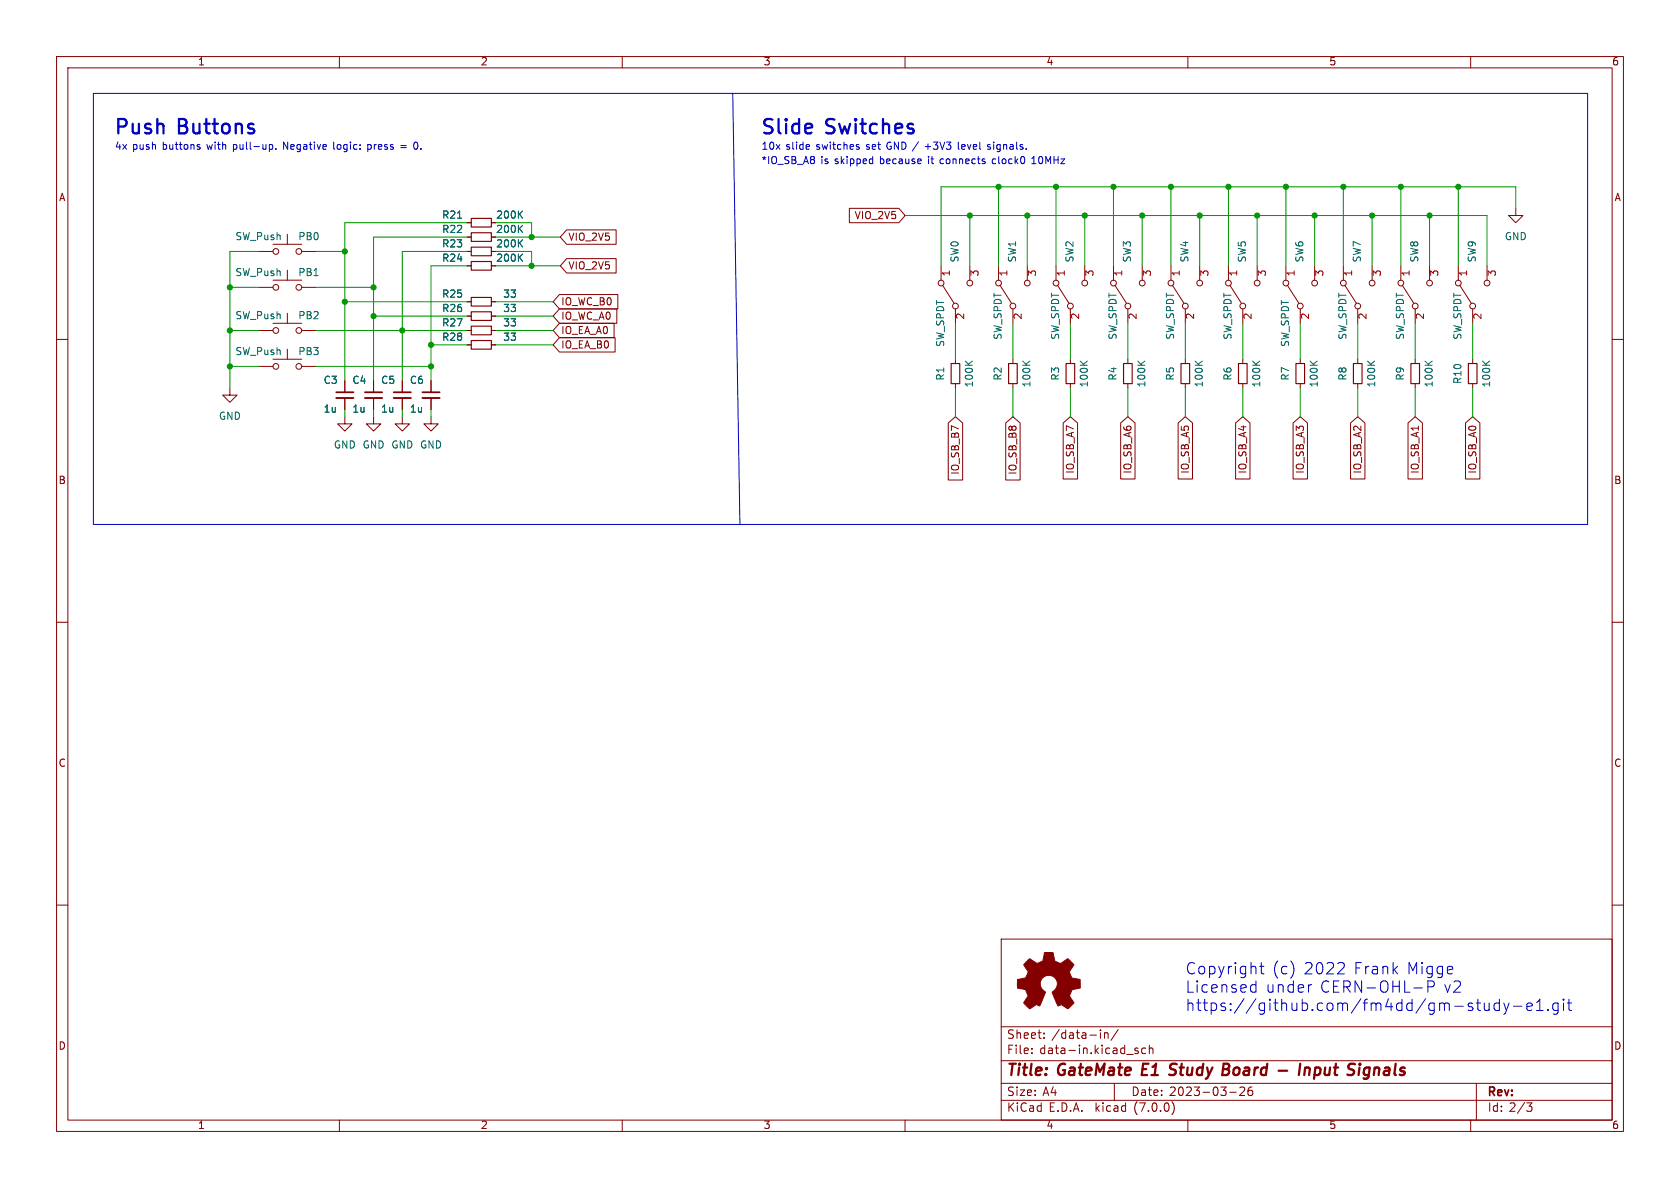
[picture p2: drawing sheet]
<svg xmlns="http://www.w3.org/2000/svg" width="297mm" height="210mm" viewBox="0 0 297 210" stroke-linecap="round" stroke-linejoin="round" font-family="sans-serif">
<g fill="none" stroke="#840000" stroke-width=".18">
<path d="M10 10h277v190h-277zM12 12h273v186h-273zM60 10v2M110 10v2M160 10v2M210 10v2M260 10v2M82.5 39.4h.8M86.9 39.4h.7M150.2 36.8h8.7l1.1 1.3-1.1 1.3h-8.7zM268 36.8v1.3h1.2l-1.2 1.3-1.3-1.3h1.3M10 60h2"/>
<path d="M45.7 44.5h2.6M45.7 58.4h2.6M45.7 50.8h2.6M48.3 43.2h5M48.3 49.5h5M48.3 57.2h5M50.8 41.4v1.8M50.8 47.8v1.7M50.8 55.4v1.8M53.3 44.5h2.6M53.3 58.4h2.6M53.3 50.8h2.6"/>
<path d="M82.5 47h.8M82.5 44.5h.8M82.5 55.9h.8M82.5 58.4h.8M82.5 53.3h.8M82.5 41.9h.8M86.9 47h.7M86.9 44.5h.7M86.9 55.9h.7M86.9 58.4h.7M86.9 53.3h.7M86.9 41.9h.7"/>
<path d="M98.9 57.1h9.7v2.6h-9.7l-1.1-1.3zM98.9 52.1h10.3v2.5h-10.3l-1.1-1.3zM98.9 59.7h9.8v2.5h-9.8l-1.1-1.2zM98.9 54.6h10.1v2.6h-10.1l-1.1-1.3zM100.2 40.6h8.7v2.6h-8.7l-1.1-1.3zM100.2 45.7h8.7v2.6h-8.7l-1.1-1.3zM166.4 47v2.5M166.6 50.4l2.1 3.2M168.9 54.6v2.6M171.4 47v2.5M176.5 47v2.5M176.8 50.4l2 3.2"/>
<path d="M179.1 54.6v2.6M181.6 47v2.5M186.7 47v2.5M186.9 50.4l2.1 3.2M189.2 54.6v2.6M191.8 47v2.5M196.8 47v2.5M197.1 50.4l2 3.2M199.4 54.6v2.6M201.9 47v2.5M207 47v2.5M207.3 50.4l2 3.2"/>
<path d="M209.5 54.6v2.6M212.1 47v2.5M217.2 47v2.5M217.4 50.4l2.1 3.2M219.7 54.6v2.6M222.2 47v2.5M227.3 47v2.5M227.6 50.4l2 3.2M229.9 54.6v2.6M232.4 47v2.5M237.5 47v2.5M237.7 50.4l2.1 3.2"/>
<path d="M240 54.6v2.6M242.6 47v2.5M247.6 47v2.5M247.9 50.4l2 3.2M250.2 54.6v2.6M252.7 47v2.5M257.8 47v2.5M258.1 50.4l2 3.2M260.3 54.6v2.6M262.9 47v2.5M285 60h2M40.6 68.6v1.3h1.3l-1.3 1.2-1.2-1.2h1.2"/>
<path d="M45.7 64.8h2.6M48.3 63.5h5M50.8 61.7v1.8M53.3 64.8h2.6M61 73.7v1.2h1.2l-1.2 1.3-1.3-1.3h1.3M61 67.3v2M61 70.4v2M66 73.7v1.2h1.3l-1.3 1.3-1.2-1.3h1.2M66 67.3v2M66 70.4v2M71.1 73.7v1.2h1.3l-1.3 1.3-1.3-1.3h1.3M71.1 67.3v2"/>
<path d="M71.1 70.4v2M76.2 73.7v1.2h1.3l-1.3 1.3-1.3-1.3h1.3M76.2 67.3v2M76.2 70.4v2M82.5 61h.8M86.9 61h.7M167.6 74.8l1.3-1.1 1.3 1.1v10.1h-2.6zM168.9 63.5v.8M168.9 67.8v.8M177.8 74.8l1.3-1.1 1.2 1.1v10.1h-2.5zM179.1 63.5v.8M179.1 67.8v.8"/>
<path d="M188 74.8l1.2-1.1 1.3 1.1v9.9h-2.5zM189.2 63.5v.8M189.2 67.8v.8M198.1 74.8l1.3-1.1 1.3 1.1v9.9h-2.6zM199.4 63.5v.8M199.4 67.8v.8M208.3 74.8l1.2-1.1 1.3 1.1v9.9h-2.5zM209.5 63.5v.8M209.5 67.8v.8M218.4 74.8l1.3-1.1 1.3 1.1v9.9h-2.6zM219.7 63.5v.8M219.7 67.8v.8"/>
<path d="M228.6 74.8l1.3-1.1 1.2 1.1v9.9h-2.5zM229.9 63.5v.8M229.9 67.8v.8M238.8 74.8l1.2-1.1 1.3 1.1v9.9h-2.5zM240 63.5v.8M240 67.8v.8M248.9 74.8l1.3-1.1 1.3 1.1v9.9h-2.6zM250.2 63.5v.8M250.2 67.8v.8M259.1 74.8l1.2-1.1 1.3 1.1v9.9h-2.5zM260.3 63.5v.8M260.3 67.8v.8"/>
<path d="M10 110h2M285 110h2M10 160h2M285 160h2M177 166h108v32h-108zM60 198v2M110 198v2M160 198v2M177 194.5h108M177 191.5h108M177 187.5h108M177 181.5h108"/>
<path d="M182.4 186.1v.2M182.4 185.3v.2M184.6 183.4v.2M184.6 182.6v.2M194.5 182.1v.1M194.5 182.6v1M195.3 182.6v1M195.3 182.7l.2-.1h.3l.1 1M197 191.5v3M197.7 182l-1.3 1.9M200.6 185.5l.7 .5-.3 .3-.4-.1M201.2 185.3h-.4l-.2 .2"/>
<path d="M202.5 185.3h-.4l-.3 .2v.5l.2 .2h.5M203.2 185.4l.2-.1h.4v1M203.2 184.8v1.5M207.2 194.8a1.74 1.74 0 0 1 0 2.2M210 198v2M217.4 193.1h1.1M220 192.3v.5l-.9 .9h.9M220.8 192.3a1.17 1.17 0 0 0 0 1.3h.5l.2-.6-.3-.3-.4 .1-.2 .2M260 198v2M261 191.5v6.5M269.9 195h.9l-.5 .5 .5 .2v.5l-.3 .3h-.4"/>
<circle cx="48.8" cy="58.4" r=".51"/>
<circle cx="48.8" cy="44.5" r=".51"/>
<circle cx="48.8" cy="50.8" r=".51"/>
<circle cx="52.8" cy="58.4" r=".51"/>
<circle cx="52.8" cy="44.5" r=".51"/>
<circle cx="52.8" cy="50.8" r=".51"/>
<circle cx="166.4" cy="50" r=".51"/>
<circle cx="168.9" cy="54.1" r=".51"/>
<circle cx="171.5" cy="50" r=".51"/>
<circle cx="176.5" cy="50" r=".51"/>
<circle cx="179.1" cy="54.1" r=".51"/>
<circle cx="181.6" cy="50" r=".51"/>
<circle cx="186.7" cy="50" r=".51"/>
<circle cx="189.2" cy="54.1" r=".51"/>
<circle cx="191.8" cy="50" r=".51"/>
<circle cx="196.9" cy="50" r=".51"/>
<circle cx="199.4" cy="54.1" r=".51"/>
<circle cx="201.9" cy="50" r=".51"/>
<circle cx="207" cy="50" r=".51"/>
<circle cx="209.6" cy="54.1" r=".51"/>
<circle cx="212.1" cy="50" r=".51"/>
<circle cx="217.2" cy="50" r=".51"/>
<circle cx="219.7" cy="54.1" r=".51"/>
<circle cx="222.3" cy="50" r=".51"/>
<circle cx="227.3" cy="50" r=".51"/>
<circle cx="229.9" cy="54.1" r=".51"/>
<circle cx="232.4" cy="50" r=".51"/>
<circle cx="237.5" cy="50" r=".51"/>
<circle cx="240" cy="54.1" r=".51"/>
<circle cx="242.6" cy="50" r=".51"/>
<circle cx="247.7" cy="50" r=".51"/>
<circle cx="250.2" cy="54.1" r=".51"/>
<circle cx="252.7" cy="50" r=".51"/>
<circle cx="257.8" cy="50" r=".51"/>
<circle cx="260.3" cy="54.1" r=".51"/>
<circle cx="262.9" cy="50" r=".51"/>
<circle cx="48.8" cy="64.8" r=".51"/>
<circle cx="52.8" cy="64.8" r=".51"/>
</g>
<path d="M206.7 189.9l.7 .1M207.8 188l-.7 .1a.46 .46 0 0 0-.3 .5 .46 .46 0 0 0 .4 .4l.3 .1M226 189.3h1.6M229.9 188l-.3 2M230.7 188.9a.49 .49 0 0 1 .9 .1l-.2 1M230.7 188.7l-.1 1.3M241.1 190.6l.1 .1M241.3 188.9l-.2 .8 .1 .2" fill="none" stroke="#840000" stroke-width=".4"/>
<g fill="none" stroke="#840000" stroke-width=".2">
<path d="M83.3 38.6h3.6v1.5h-3.6zM83.3 46.2h3.6v1.6h-3.6zM83.3 43.7h3.6v1.5h-3.6zM83.3 55.1h3.6v1.5h-3.6zM83.3 57.7h3.6v1.5h-3.6zM83.3 52.6h3.6v1.5h-3.6zM83.3 41.1h3.6v1.6h-3.6zM83.3 60.2h3.6v1.5h-3.6zM168.1 64.3h1.6v3.5h-1.6zM178.3 64.3h1.5v3.5h-1.5zM188.5 64.3h1.5v3.5h-1.5zM198.6 64.3h1.6v3.5h-1.6z"/>
<path d="M208.8 64.3h1.5v3.5h-1.5zM218.9 64.3h1.6v3.5h-1.6zM229.1 64.3h1.5v3.5h-1.5zM239.3 64.3h1.5v3.5h-1.5zM249.4 64.3h1.6v3.5h-1.6zM259.6 64.3h1.5v3.5h-1.5z"/>
</g>
<path d="M59.4 70.4h3.1M64.5 70.4h3.1M69.6 70.4h3M74.7 70.4h3" fill="none" stroke="#840000" stroke-width=".33"/>
<path d="M59.4 69.3h3.1M64.5 69.3h3.1M69.6 69.3h3M74.7 69.3h3" fill="none" stroke="#840000" stroke-width=".3"/>
<path d="M181.5 170l.6-.5 .8 .6a.62 .62 0 0 0 1 0l.2-.1a1.62 1.62 0 0 0 .5-1.4l.1-.2h1.5l.1 .8a.74 .74 0 0 0 .7 .9l.5 .2 1.3-.8 1 1-.4 .7a.75 .75 0 0 0-.1 1.2l.2 .5 1.5 .3v1.5l-1.4 .2-.1 .2a1.23 1.23 0 0 0-.3 1.2l.7 1-.1 .1-1 .9-.8-.5a.54 .54 0 0 0-.9 0l-1.1-2.3a2.33 2.33 0 0 0 .9-2 1.54 1.54 0 0 0-2.5-.7 1.54 1.54 0 0 0 .4 2.6l-1 2.4a.69 .69 0 0 0-1.1 .2l-.7 .3-1-1 .8-1.2-.3-.6a.71 .71 0 0 0-.9-.7l-.7-.2v-1.4l.4-.1a1.11 1.11 0 0 0 1.3-.7 .72 .72 0 0 0-.2-1.2l-.4-.7z" fill="#840000" stroke="#840000" stroke-width=".18"/>
<g fill="none" stroke="#0000c2" stroke-width=".18">
<path d="M16.5 16.5h264.2v76.2h-264.2zM129.5 16.5l1.3 76.2M35 26h.3l.1 .2-.2 .2h-.2M35 25.5l.3 .1M47.6 25.6l.4-.1 .2 .3-.1 .5h-.5M48.8 26.3v.1M65 25.5v1.3M65 26.3l.1 .1M65.1 25.5l-.1 .1M70.9 25.7h.9M70.9 26.1h.9M73.1 25.9l.2 .4 .3 .1"/>
<path d="M73.6 25.1l-.3 .1-.2 .4M151.6 26h.3v.2l-.2 .2h-.2M151.6 25.5l.3 .1M154.2 28.1h.1M154.3 27.7v1.2M154.3 28.9h-.1M169.4 25.1v1.1l.2 .2M174.6 26.3l.3 .1M174.9 25.5l-.3 .2v.2l.3 .1M182.4 28.9h.7M182.6 27.8l-.2 .2M222 173.4v2"/>
<path d="M222 175.3l-.5 .1M222.7 170.8h.8M223 170.2v1.7l.1 .2 .4 .1M231.7 174.1h.2M237.3 170.2a.54 .54 0 0 1 .3 .8l-1.2 1.2h1.3M249.9 174.6h1.6M252.4 173.4v2M253.6 174.1l-.4 .3h-.8M261 177.3h.7M261.3 176.6v1.7l.1 .2 .3 .1M262.4 177.3l.1 1.2a.54 .54 0 0 0 .8-.1M263.3 177.3v1.3"/>
<path d="M265.1 177.4l-.6-.1-.4 .4v.6l.2 .2 .2 .1 .6-.1M265.1 176.6v2M265.8 177.3l.5 1.3M266.3 178.6l-.2 .5-.3 .2M266.8 177.3l-.5 1.3M267.6 177.9h1.5M269.9 178l1-.2-.1-.4-.6-.1-.3 .3 .1 .9 .2 .1 .6-.1M271.6 178.6h1.2M271.6 177.2l.6-.6v2M273.6 178.4l.1 .1-.1 .1M273.6 178.4v.1v.1M273.6 178.4v.2"/>
<path d="M275.5 177.4l-.6-.1-.4 .4v.6l.2 .2 .2 .1 .6-.1M275.5 177.3v1.6a.54 .54 0 0 1-.9 .3M276.4 176.6v.2M276.4 177.3v1.3M276.4 176.6l-.1 .1 .1 .1M276.4 176.6l.1 .1-.1 .1M277.1 177.3h.7M277.4 176.6v1.7l.1 .2 .3 .1"/>
</g>
<g fill="none" stroke="#009600" stroke-width=".18">
<path d="M82.5 39.4h-21.5v27.9M87.6 39.4h6.4v2.5M160 38.1h102.9v8.9M171.4 38.1v8.9M176.5 33v14M181.6 38.1v8.9M186.7 33v14M191.8 38.1v8.9M196.8 33v14M201.9 38.1v8.9M207 33v14M212.1 38.1v8.9"/>
<path d="M217.2 33v14M222.2 38.1v8.9M227.3 33v14M232.4 38.1v8.9M237.5 33v14M242.6 38.1v8.9M247.6 33v14M252.7 38.1v8.9M257.8 33v14M268 36.8v-3.8h-101.6v14M40.6 58.4h5.1M40.6 50.8h5.1"/>
<path d="M45.7 44.5h-5.1v24.1M55.9 44.5h5.1M55.9 58.4h26.6M55.9 50.8h10.1M61 53.3h21.5M66 55.9h16.5M82.5 44.5h-11.4v22.8M82.5 47h-6.3v20.3M82.5 41.9h-16.5v25.4M87.6 44.5h6.4v2.5M87.6 47h11.5M87.6 58.4h10.2"/>
<path d="M87.6 41.9h11.5M87.6 55.9h10.2M87.6 53.3h10.2M168.9 57.2v6.3M179.1 57.2v6.3M189.2 57.2v6.3M199.4 57.2v6.3M209.5 57.2v6.3M219.7 57.2v6.3M229.9 57.2v6.3M240 57.2v6.3M250.2 57.2v6.3"/>
<path d="M260.3 57.2v6.3M40.6 64.8h5.1M55.9 64.8h20.3M61 72.4v1.3M66 72.4v1.3M71.1 72.4v1.3M76.2 72.4v1.3M76.2 61h6.3M87.6 61h10.2M168.9 68.6v5.1M179.1 68.6v5.1M189.2 68.6v5.1"/>
<path d="M199.4 68.6v5.1M209.5 68.6v5.1M219.7 68.6v5.1M229.9 68.6v5.1M240 68.6v5.1M250.2 68.6v5.1M260.3 68.6v5.1"/>
</g>
<g fill="#009600" stroke="#009600" stroke-width=".18">
<circle cx="94" cy="41.9" r=".46"/>
<circle cx="94" cy="47" r=".46"/>
<circle cx="217.2" cy="33" r=".46"/>
<circle cx="222.2" cy="38.1" r=".46"/>
<circle cx="227.3" cy="33" r=".46"/>
<circle cx="257.8" cy="33" r=".46"/>
<circle cx="237.5" cy="33" r=".46"/>
<circle cx="232.4" cy="38.1" r=".46"/>
<circle cx="242.6" cy="38.1" r=".46"/>
<circle cx="247.6" cy="33" r=".46"/>
<circle cx="252.7" cy="38.1" r=".46"/>
<circle cx="191.8" cy="38.1" r=".46"/>
<circle cx="196.8" cy="33" r=".46"/>
<circle cx="176.5" cy="33" r=".46"/>
<circle cx="171.4" cy="38.1" r=".46"/>
<circle cx="207" cy="33" r=".46"/>
<circle cx="212.1" cy="38.1" r=".46"/>
<circle cx="201.9" cy="38.1" r=".46"/>
<circle cx="186.7" cy="33" r=".46"/>
<circle cx="181.6" cy="38.1" r=".46"/>
<circle cx="66" cy="50.8" r=".46"/>
<circle cx="66" cy="55.9" r=".46"/>
<circle cx="76.2" cy="64.8" r=".46"/>
<circle cx="76.2" cy="61" r=".46"/>
<circle cx="71.1" cy="58.4" r=".46"/>
<circle cx="40.6" cy="58.4" r=".46"/>
<circle cx="61" cy="44.5" r=".46"/>
<circle cx="40.6" cy="50.8" r=".46"/>
<circle cx="40.6" cy="64.8" r=".46"/>
<circle cx="61" cy="53.3" r=".46"/>
</g>
<g font-size="3.5" fill="#0000c2">
<text x="20.3" y="24.1">Push</text>
<text x="31.5" y="24.1">Buttons</text>
<text x="134.6" y="24.1">Slide</text>
<text x="146.1" y="24.1">Switches</text>
</g>
<g font-size="2.8" fill="#0000c2">
<text x="209.5" y="172.6">Copyright</text>
<text x="224.8" y="172.6">(c)</text>
<text x="230.4" y="172.6">2022</text>
<text x="239.2" y="172.6">Frank</text>
<text x="248.6" y="172.6">Migge</text>
<text x="209.5" y="175.8">Licensed</text>
<text x="209.5" y="179.1">https://github.com/fm4dd/gm-study-e1.git</text>
<text x="223.7" y="175.8">under</text>
<text x="233.2" y="175.8">CERN-OHL-P</text>
<text x="255.1" y="175.8">v2</text>
</g>
<g font-size="2.8" fill="#840000">
<text x="178" y="190.8">Title:</text>
<text x="187.1" y="190.8">GateMate</text>
<text x="202.6" y="190.8">E1</text>
<text x="208.1" y="190.8">Study Board</text>
<text x="232.7" y="190.8">Input</text>
<text x="242" y="190.8">Signals</text>
</g>
<g font-size="2.1" fill="#840000">
<text x="178" y="183.9">Sheet:</text>
<text x="185.9" y="183.9">/data-in/</text>
<text x="178" y="186.6">File:</text>
<text x="183.8" y="186.6">data-in.kicad_sch</text>
<text x="178" y="196.8">KiCad</text>
<text x="178" y="194">Size:</text>
<text x="184.3" y="194">A4</text>
<text x="185.4" y="196.8">E.D.A.</text>
<text x="193.7" y="196.8">kicad</text>
<text x="200" y="194">Date:</text>
<text x="200.6" y="196.8">(7.0.0)</text>
<text x="206.7" y="194">2023-03-26</text>
<text x="263" y="194.2">Rev:</text>
<text x="263" y="196.8">Id: 2/3</text>
</g>
<g font-size="1.8" fill="#840000">
<text x="35" y="11.8">1</text>
<text x="85" y="11.8">2</text>
<text x="135" y="11.8">3</text>
<text x="185" y="11.8">4</text>
<text x="235" y="11.8">5</text>
<text x="285" y="11.8">6</text>
<text x="10.4" y="35.8">A</text>
<text x="285.4" y="35.8">A</text>
<text x="151" y="39">VIO_2V5</text>
<text x="100.5" y="42.8">VIO_2V5</text>
<text x="100.5" y="47.9">VIO_2V5</text>
<text x="99.2" y="59.3">IO_EA_A0</text>
<text x="99.2" y="54.3">IO_WC_B0</text>
<text x="99.2" y="56.8">IO_WC_A0</text>
<text x="99.2" y="61.9">IO_EA_B0</text>
<text x="190.1" y="83.9" transform="rotate(-90 190.1 83.9)">IO_SB_A7</text>
<text x="200.3" y="83.9" transform="rotate(-90 200.3 83.9)">IO_SB_A6</text>
<text x="210.5" y="83.9" transform="rotate(-90 210.5 83.9)">IO_SB_A5</text>
<text x="220.6" y="83.9" transform="rotate(-90 220.6 83.9)">IO_SB_A4</text>
<text x="230.8" y="83.9" transform="rotate(-90 230.8 83.9)">IO_SB_A3</text>
<text x="240.9" y="83.9" transform="rotate(-90 240.9 83.9)">IO_SB_A2</text>
<text x="251.1" y="83.9" transform="rotate(-90 251.1 83.9)">IO_SB_A1</text>
<text x="261.3" y="83.9" transform="rotate(-90 261.3 83.9)">IO_SB_A0</text>
<text x="10.3" y="85.8">B</text>
<text x="169.8" y="84" transform="rotate(-90 169.8 84)">IO_SB_B7</text>
<text x="180" y="84" transform="rotate(-90 180 84)">IO_SB_B8</text>
<text x="285.3" y="85.8">B</text>
<text x="10.3" y="135.8">C</text>
<text x="285.3" y="135.8">C</text>
<text x="10.3" y="185.8">D</text>
<text x="285.3" y="185.8">D</text>
<text x="35" y="199.8">1</text>
<text x="85" y="199.8">2</text>
<text x="135" y="199.8">3</text>
<text x="185" y="199.8">4</text>
<text x="235" y="199.8">5</text>
<text x="285" y="199.8">6</text>
</g>
<g font-size="1.8" fill="#0000c2">
<text x="20.3" y="26.7">4x</text>
<text x="23.4" y="26.7">push</text>
<text x="28.8" y="26.7">buttons</text>
<text x="36.8" y="26.7">with</text>
<text x="41.5" y="26.7">pull-up.</text>
<text x="50.5" y="26.7">Negative</text>
<text x="59.5" y="26.7">logic:</text>
<text x="65.6" y="26.7">press</text>
<text x="71.6" y="26.7">=</text>
<text x="74" y="26.7">0.</text>
<text x="134.6" y="26.7">10x</text>
<text x="134.6" y="29.2">*IO_SB_A8</text>
<text x="139" y="26.7">slide</text>
<text x="144.4" y="26.7">switches</text>
<text x="145.1" y="29.2">is</text>
<text x="147.6" y="29.2">skipped</text>
<text x="153.3" y="26.7">set</text>
<text x="155.7" y="29.2">because</text>
<text x="157" y="26.7">GND /</text>
<text x="164" y="26.7">+3V3</text>
<text x="164.4" y="29.2">it</text>
<text x="166.6" y="29.2">connects</text>
<text x="170" y="26.7">level</text>
<text x="175.4" y="26.7">signals.</text>
<text x="175.9" y="29.2">clock0</text>
<text x="183.1" y="29.2">10MHz</text>
</g>
<g font-size="1.8" fill="#006464">
<text x="78.1" y="38.9">R21</text>
<text x="78.1" y="41.5">R22</text>
<text x="87.7" y="38.9">200K</text>
<text x="87.7" y="41.5">200K</text>
<text x="41.5" y="42.7">SW_Push</text>
<text x="52.7" y="42.7">PB0</text>
<text x="78.1" y="46.5">R24</text>
<text x="78.1" y="44">R23</text>
<text x="87.7" y="46.5">200K</text>
<text x="87.7" y="44">200K</text>
<text x="169.7" y="46.4" transform="rotate(-90 169.7 46.4)">SW0</text>
<text x="179.9" y="46.4" transform="rotate(-90 179.9 46.4)">SW1</text>
<text x="190.1" y="46.4" transform="rotate(-90 190.1 46.4)">SW2</text>
<text x="200.2" y="46.4" transform="rotate(-90 200.2 46.4)">SW3</text>
<text x="210.4" y="46.4" transform="rotate(-90 210.4 46.4)">SW4</text>
<text x="220.5" y="46.4" transform="rotate(-90 220.5 46.4)">SW5</text>
<text x="230.7" y="46.4" transform="rotate(-90 230.7 46.4)">SW6</text>
<text x="240.9" y="46.4" transform="rotate(-90 240.9 46.4)">SW7</text>
<text x="251" y="46.4" transform="rotate(-90 251 46.4)">SW8</text>
<text x="261.2" y="46.4" transform="rotate(-90 261.2 46.4)">SW9</text>
<text x="266" y="42.7">GND</text>
<text x="41.5" y="49.1">SW_Push</text>
<text x="52.7" y="49.1">PB1</text>
<text x="78.1" y="52.9">R25</text>
<text x="88.9" y="52.9">33</text>
<text x="41.5" y="56.7">SW_Push</text>
<text x="52.7" y="56.7">PB2</text>
<text x="78.1" y="55.4">R26</text>
<text x="78.1" y="58">R27</text>
<text x="88.9" y="55.4">33</text>
<text x="88.9" y="58">33</text>
<text x="41.5" y="63.1">SW_Push</text>
<text x="52.7" y="63.1">PB3</text>
<text x="78.1" y="60.5">R28</text>
<text x="88.9" y="60.5">33</text>
<text x="167.2" y="61.4" transform="rotate(-90 167.2 61.4)">SW_SPDT</text>
<text x="177.4" y="60.1" transform="rotate(-90 177.4 60.1)">SW_SPDT</text>
<text x="187.5" y="60.1" transform="rotate(-90 187.5 60.1)">SW_SPDT</text>
<text x="197.7" y="60.1" transform="rotate(-90 197.7 60.1)">SW_SPDT</text>
<text x="207.8" y="60.1" transform="rotate(-90 207.8 60.1)">SW_SPDT</text>
<text x="218" y="60.1" transform="rotate(-90 218 60.1)">SW_SPDT</text>
<text x="228.2" y="61.4" transform="rotate(-90 228.2 61.4)">SW_SPDT</text>
<text x="238.3" y="60.1" transform="rotate(-90 238.3 60.1)">SW_SPDT</text>
<text x="248.5" y="60.1" transform="rotate(-90 248.5 60.1)">SW_SPDT</text>
<text x="258.6" y="60.1" transform="rotate(-90 258.6 60.1)">SW_SPDT</text>
<text x="57.2" y="68.1">C3</text>
<text x="62.2" y="68.1">C4</text>
<text x="67.3" y="68.1">C5</text>
<text x="72.4" y="68.1">C6</text>
<text x="167.2" y="67.3" transform="rotate(-90 167.2 67.3)">R1</text>
<text x="172.3" y="68.6" transform="rotate(-90 172.3 68.6)">100K</text>
<text x="177.4" y="67.3" transform="rotate(-90 177.4 67.3)">R2</text>
<text x="182.4" y="68.6" transform="rotate(-90 182.4 68.6)">100K</text>
<text x="187.5" y="67.3" transform="rotate(-90 187.5 67.3)">R3</text>
<text x="192.6" y="68.6" transform="rotate(-90 192.6 68.6)">100K</text>
<text x="197.7" y="67.3" transform="rotate(-90 197.7 67.3)">R4</text>
<text x="202.8" y="68.6" transform="rotate(-90 202.8 68.6)">100K</text>
<text x="207.8" y="67.3" transform="rotate(-90 207.8 67.3)">R5</text>
<text x="212.9" y="68.6" transform="rotate(-90 212.9 68.6)">100K</text>
<text x="218" y="67.3" transform="rotate(-90 218 67.3)">R6</text>
<text x="223.1" y="68.6" transform="rotate(-90 223.1 68.6)">100K</text>
<text x="228.2" y="67.3" transform="rotate(-90 228.2 67.3)">R7</text>
<text x="233.2" y="68.6" transform="rotate(-90 233.2 68.6)">100K</text>
<text x="238.3" y="67.3" transform="rotate(-90 238.3 67.3)">R8</text>
<text x="243.4" y="68.6" transform="rotate(-90 243.4 68.6)">100K</text>
<text x="248.5" y="67.3" transform="rotate(-90 248.5 67.3)">R9</text>
<text x="253.6" y="68.6" transform="rotate(-90 253.6 68.6)">100K</text>
<text x="258.6" y="67.9" transform="rotate(-90 258.6 67.9)">R10</text>
<text x="263.7" y="68.6" transform="rotate(-90 263.7 68.6)">100K</text>
<text x="38.6" y="74.5">GND</text>
<text x="57.2" y="73.2">1u</text>
<text x="62.2" y="73.2">1u</text>
<text x="67.3" y="73.2">1u</text>
<text x="72.4" y="73.2">1u</text>
<text x="59" y="79.6">GND GND GND GND</text>
</g>
<g font-size="1.8" fill="#a90000">
<text x="168.3" y="48.9" transform="rotate(-90 168.3 48.9)">1</text>
<text x="173.4" y="48.9" transform="rotate(-90 173.4 48.9)">3</text>
<text x="178.4" y="48.9" transform="rotate(-90 178.4 48.9)">1</text>
<text x="183.5" y="48.9" transform="rotate(-90 183.5 48.9)">3</text>
<text x="188.6" y="48.9" transform="rotate(-90 188.6 48.9)">1</text>
<text x="193.7" y="48.9" transform="rotate(-90 193.7 48.9)">3</text>
<text x="198.8" y="48.9" transform="rotate(-90 198.8 48.9)">1</text>
<text x="203.8" y="48.9" transform="rotate(-90 203.8 48.9)">3</text>
<text x="208.9" y="48.9" transform="rotate(-90 208.9 48.9)">1</text>
<text x="214" y="48.9" transform="rotate(-90 214 48.9)">3</text>
<text x="219.1" y="48.9" transform="rotate(-90 219.1 48.9)">1</text>
<text x="224.2" y="48.9" transform="rotate(-90 224.2 48.9)">3</text>
<text x="229.2" y="48.9" transform="rotate(-90 229.2 48.9)">1</text>
<text x="234.3" y="48.9" transform="rotate(-90 234.3 48.9)">3</text>
<text x="239.4" y="48.9" transform="rotate(-90 239.4 48.9)">1</text>
<text x="244.5" y="48.9" transform="rotate(-90 244.5 48.9)">3</text>
<text x="249.6" y="48.9" transform="rotate(-90 249.6 48.9)">1</text>
<text x="254.6" y="48.9" transform="rotate(-90 254.6 48.9)">3</text>
<text x="259.7" y="48.9" transform="rotate(-90 259.7 48.9)">1</text>
<text x="264.8" y="48.9" transform="rotate(-90 264.8 48.9)">3</text>
<text x="170.8" y="56.5" transform="rotate(-90 170.8 56.5)">2</text>
<text x="181" y="56.5" transform="rotate(-90 181 56.5)">2</text>
<text x="191.1" y="56.5" transform="rotate(-90 191.1 56.5)">2</text>
<text x="201.3" y="56.5" transform="rotate(-90 201.3 56.5)">2</text>
<text x="211.5" y="56.5" transform="rotate(-90 211.5 56.5)">2</text>
<text x="221.6" y="56.5" transform="rotate(-90 221.6 56.5)">2</text>
<text x="231.8" y="56.5" transform="rotate(-90 231.8 56.5)">2</text>
<text x="241.9" y="56.5" transform="rotate(-90 241.9 56.5)">2</text>
<text x="252.1" y="56.5" transform="rotate(-90 252.1 56.5)">2</text>
<text x="262.3" y="56.5" transform="rotate(-90 262.3 56.5)">2</text>
</g>
</svg>
